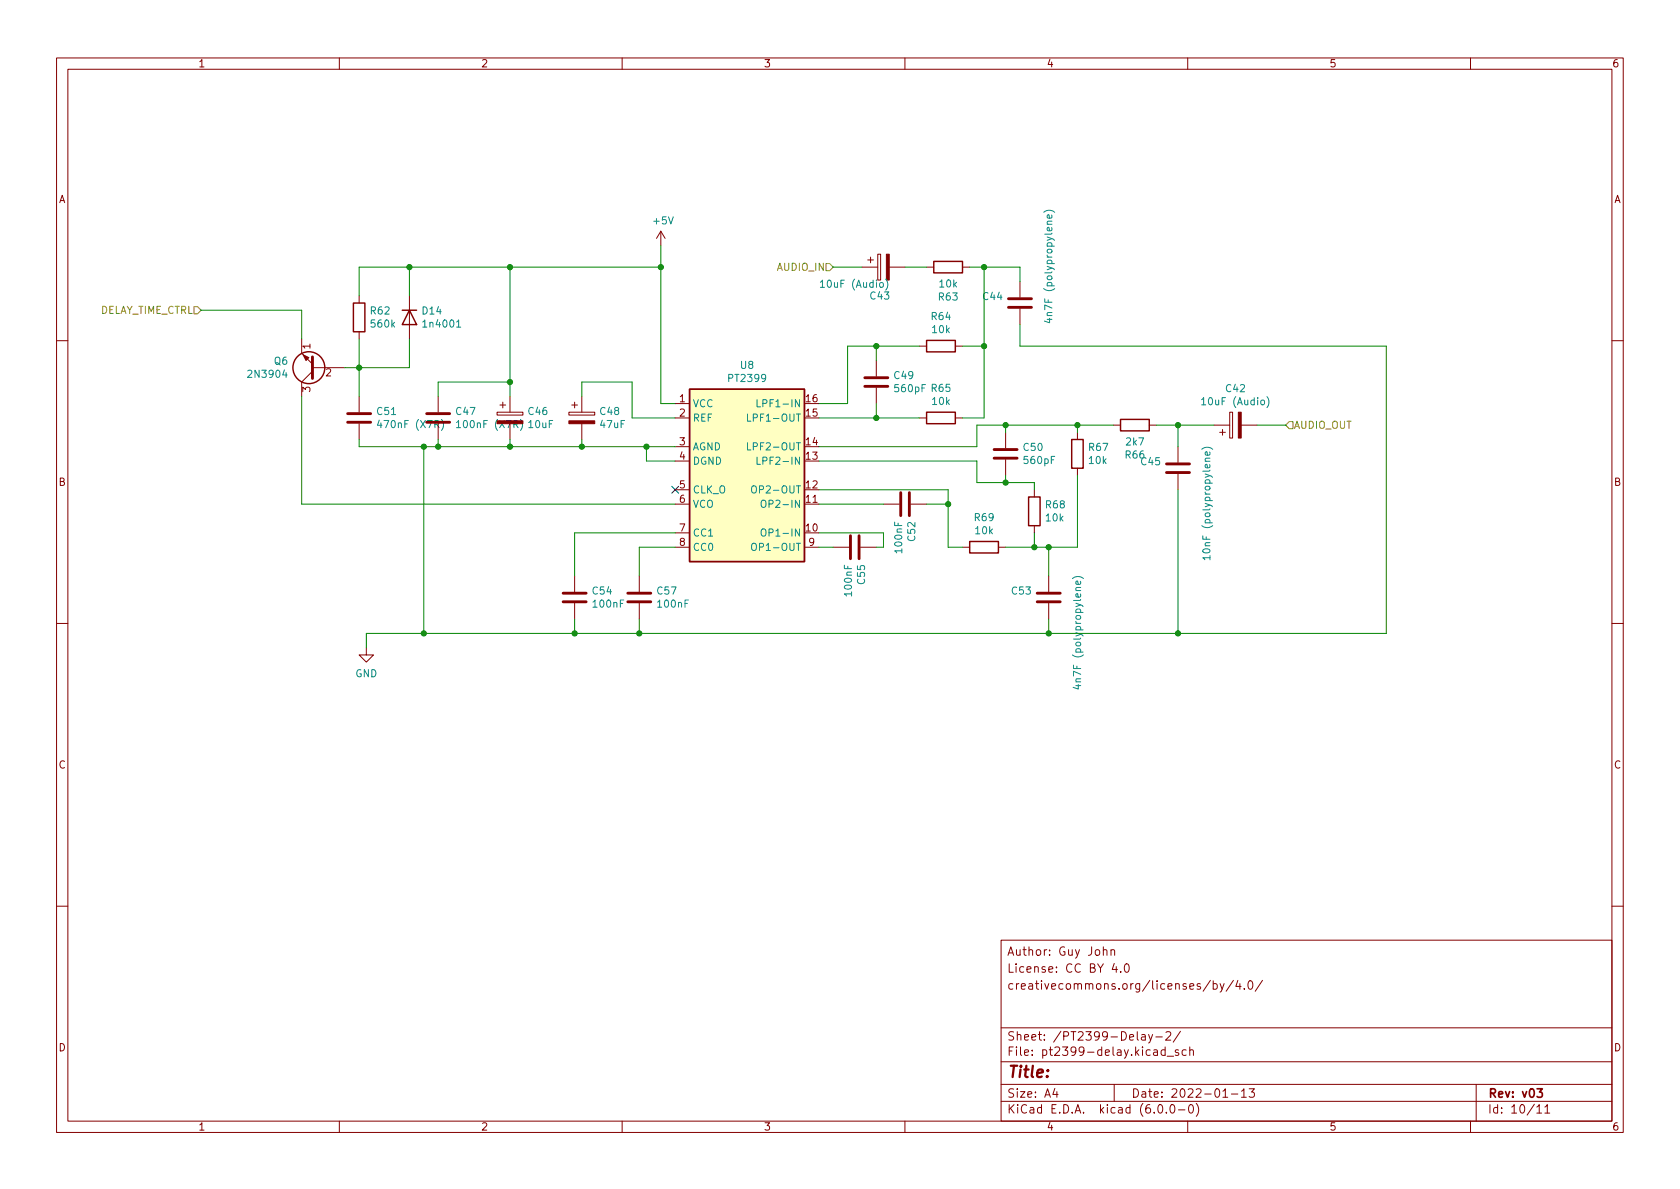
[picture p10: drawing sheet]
<svg xmlns="http://www.w3.org/2000/svg" width="297mm" height="210mm" viewBox="0 0 297 210" stroke-linecap="round" stroke-linejoin="round" font-family="sans-serif">
<g fill="none" stroke="#840000" stroke-width=".18">
<path d="M10 10.2h277v190.1h-277zM12 12.2h273v186.1h-273zM60 10.2v2M110 10.2v2M160 10.2v2M210 10.2v2M260 10.2v2M53.3 59.9v2.6l1.9 1.9M63.5 52.3v1.3M63.5 58.7v1.2M72.4 52.3v7.6M116.8 40.9l-.7 1.3"/>
<path d="M116.8 40.9v2.5M116.8 40.9l.8 1.3M152.4 47.2h2.8M153.4 46h1M153.9 45.5v1M155.2 45h.5v4.5h-.5zM157.2 47.2h2.8M163.8 47.2h1.3M170.2 47.2h1.2M180.3 49.8v2.8M180.3 54.6v2.8M10 60.2h2"/>
<path d="M55.2 65.7l-1.9 1.9v2.5M55.2 65h5.8M63.5 70.1v2.8M63.5 74.9v2.8M77.5 70.1v2.8M77.5 74.9v2.8M87.9 72.9h4.6v.5h-4.6zM88.4 71.6h1M88.9 71.1v1M90.2 70.1v2.8M90.2 74.9v2.8M100.6 72.9h4.6v.5h-4.6z"/>
<path d="M101.1 71.6h1M101.6 71.1v1M102.9 70.1v2.8M102.9 74.9v2.8M119.4 73.9h2.5M119.4 71.4h2.5M119.4 79h2.5M154.9 63.7v2.8M154.9 68.6v2.8M162.6 73.9h1.2M162.6 61.2h1.2M168.9 73.9h1.3"/>
<path d="M168.9 61.2h1.3M177.8 76.4v2.8M190.5 76.4v1.3M196.8 75.2h1.3M203.2 75.2h1.3M208.3 79v2.8M214.6 75.2h2.8M215.6 76.4h1.1M216.2 75.9v1.1M217.4 72.9h.5v4.6h-.5zM219.5 75.2h2.7M285 60.2h2"/>
<path d="M119.4 96.8h2.5M119.4 89.1h2.5M119.4 81.5h2.5M119.4 86.6h2.5M119.4 94.2h2.5M142.2 96.8h2.6M142.2 89.1h2.6M147.3 96.8h2.8M152.1 96.8h2.8M156.2 89.1h2.8M161 89.1h2.8M170.2 96.8h1.2"/>
<path d="M176.5 96.8h1.3M177.8 81.3v2.8M182.9 86.6v1.3M182.9 93v1.2M190.5 82.8v1.3M208.3 83.8v2.8M10 110.2h2M64.8 114.5v1.3h1.2l-1.2 1.3-1.3-1.3h1.3M101.6 101.8v2.8M101.6 106.7v2.8M113 101.8v2.8M113 106.7v2.8"/>
<path d="M185.4 101.8v2.8M185.4 106.7v2.8M285 110.2h2M10 160.2h2M177 166.3h108v32h-108zM195.1 168.1l.2-.2 .3 .1 .1 .9M195.1 167.4v1.5M196.4 168.1l.2-.2 .4 .1 .1 .9M196.4 167.9v1M197 170.4l-.4 1h1M197.4 170.9v1M198.1 171.8v.1"/>
<path d="M198.9 170.6l.2-.2a.81 .81 0 0 1 .6 .7 .81 .81 0 0 1-.3 .8h-.1a.81 .81 0 0 1-.4-1.3zM214 173.4l-1.3 1.9M214.5 174l.4-.1 .3 .3v.4l-.1 .3h-.6M214.5 173.4v1.5M215.7 173.9l.4 1M216.4 173.9l-.5 1.4-.2 .1M218.1 173.4l-1.3 1.9M218.9 173.4l-.4 1h.9M219.2 173.9v1M220 174.8v.1M220.8 173.6l.2-.2a.81 .81 0 0 1 .6 .7 .81 .81 0 0 1-.3 .8h-.2a.81 .81 0 0 1-.3-1.3zM223.2 173.4l-1.3 1.9"/>
<path d="M285 160.2h2M60 198.3v2M110 198.3v2M160 198.3v2M177 194.8h108M177 191.8h108M177 187.8h108M177 181.8h108M186.5 192.5l-.4 1h1M186.9 193v1M197 191.8v3M201.9 183h.5l.1 .9"/>
<path d="M202.5 183.3l-.5 .1a.29 .29 0 0 0-.2 .2 .29 .29 0 0 0 .2 .3h.5M203.1 182.9l.3 1M203.8 182.9l-.5 1.4-.2 .1M204.4 183.4h1.1M204.9 195.4l.2-.1a.81 .81 0 0 1 .6 .7 .81 .81 0 0 1-.3 .8h-.2a.81 .81 0 0 1-.6-.6 .81 .81 0 0 1 .3-.8zM206 185.7l-.4-.1-.3 .3v.4l.1 .3h.6M206 185.1v1.5M206.1 182.6l.6-.2 .2 .2 .1 .3-.9 1h.9M206.2 196.7v.1M206.4 186.8h1.1M207.1 195.4l.1-.1a.81 .81 0 0 1 .6 .7 .81 .81 0 0 1-.3 .8h-.1a.81 .81 0 0 1-.6-.6 .81 .81 0 0 1 .3-.8zM208.4 185.7l-.4-.1-.2 .2 .1 .3 .5 .1v.4h-.6"/>
<path d="M208.4 196.3h1.1M208.7 182.4l-1.3 1.9M209.7 185.7l-.4-.1-.3 .3v.4l.1 .3h.6M210 198.3v2M210.4 195.4l.1-.1a.81 .81 0 0 1 .6 .7 .81 .81 0 0 1-.3 .8h-.2a.81 .81 0 0 1-.5-.6 .81 .81 0 0 1 .3-.8zM210.4 185.8l.2-.2 .3 .1 .1 .9M210.4 185.1v1.5M211.5 195.1a1.72 1.72 0 0 1 0 2.3M216.2 194h.9M217.7 193.5h1.2M219.5 193l.4-.5v1.5M219.5 194h.9"/>
<path d="M220.9 192.5h.9l-.5 .6 .4 .1v.7l-.2 .1h-.4l-.2-.1M260 198.3v2M261 191.8v6.5M271.7 195.8l.5-.5v1.5M271.7 196.8h.9M273.1 195.8l.5-.5v1.5M273.1 196.8h.9"/>
</g>
<path d="M271.8 192.5h.9l-.5 .6 .4 .1v.7l-.2 .1h-.4l-.2-.1" fill="none" stroke="#840000" stroke-width=".3"/>
<g fill="none" stroke="#840000" stroke-width=".51">
<path d="M178.3 52.8h4.1M178.3 54.4h4.1M55.2 63.1v3.8M61.5 74.7h4M61.5 73.1h4M75.4 74.7h4.1M75.4 73.1h4.1M152.9 66.8h4.1M152.9 68.3h4.1M175.8 79.5h4M150.4 94.7v4.1M151.9 94.7v4.1"/>
<path d="M159.3 87.1v4.1M160.8 87.1v4.1M175.8 81h4M206.2 82h4.1M206.2 83.6h4.1M99.6 104.9h4M99.6 106.4h4M111 104.9h4.1M111 106.4h4.1M183.4 104.9h4.1M183.4 106.4h4.1"/>
</g>
<g fill="none" stroke="#840000" stroke-width=".25">
<path d="M62.5 53.6h2v5.1h-2zM71.1 54.9h2.6M72.4 54.9l1.3 2.5h-2.6zM165.1 46.2h5.1v2.1h-5.1zM121.9 68.8h20.3v30.5h-20.3zM163.8 72.9h5.1v2h-5.1zM163.8 60.2h5.1v2h-5.1zM189.5 77.7h2v5.1h-2zM198.1 74.2h5.1v2h-5.1zM171.4 95.8h5.1v2h-5.1zM181.9 87.9h2v5.1h-2z"/>
<circle cx="54.6" cy="65" r="2.82"/>
</g>
<g fill="none" stroke="#008484" stroke-width=".18">
<path d="M184.5 37.5a1.46 1.46 0 0 1 2 0M185.9 38l.1 .4-.2 .2-.6-.1v-.5h.3l.1 .6M80.7 57.8h.8M145.1 49.9l.3-.4v1.3M145.1 50.8h.7M156.6 49.4a1.46 1.46 0 0 1 0 1.9M185.6 56.3v.8l-.9-.3M67 74.3l-.3 .9h.8M78.1 74.2a1.46 1.46 0 0 1 0 1.9M80.7 74.7l.4-.3v1.2M80.7 75.6h.7M92 74.2a1.46 1.46 0 0 1 0 1.9"/>
<path d="M132.2 78.3v1.3h.6M132.2 73.2v1.3h.6M133.9 70.7v1.2h.6M212.5 70.7l.3-.4v1.3M212.5 71.6h.7M212.5 79.5a1.46 1.46 0 0 1 1.9 0M213.9 79.9v.4l-.1 .2-.7-.1v-.5h.3l.1 .6M224 70.1a1.46 1.46 0 0 1 0 2M132.9 86.1l.3-.2a.43 .43 0 0 1 .5 .4v.5a.42 .42 0 0 1-.4 .4 .42 .42 0 0 1-.4-.4zM132.9 96.3l.3-.2a.43 .43 0 0 1 .5 .4v.4a.42 .42 0 0 1-.4 .5 .42 .42 0 0 1-.4-.5zM133.9 80.8v1.3h.6M134.8 93.6l.1-.1a.43 .43 0 0 1 .5 .5v.4a.42 .42 0 0 1-.4 .4 .42 .42 0 0 1-.4-.4v-.4z"/>
<path d="M134.8 88.5h.1a.43 .43 0 0 1 .5 .4v.4a.42 .42 0 0 1-.4 .4 .42 .42 0 0 1-.4-.4v-.4zM213.9 98.6h-1.2l.3 .4M213.9 98.3v.7M189.6 102.3a1.46 1.46 0 0 1 2 0M191 102.8l.1 .4-.2 .1h-.6v-.5l.2-.1 .2 .6M190.7 121.1v.7l-1-.3"/>
</g>
<g fill="#840000" stroke="#840000" stroke-width=".18">
<path d="M53.6 62.7l1 .5-.5 .5z"/>
<path d="M100.6 74.4h4.6v.5h-4.6z"/>
<path d="M87.9 74.4h4.6v.5h-4.6z"/>
<path d="M218.9 72.9h.6v4.6h-.6z"/>
<path d="M156.7 45h.5v4.5h-.5z"/>
</g>
<path d="M121.9 68.8h20.3v30.5h-20.3z" fill="#ffffc2" stroke="#ffffc2" stroke-width=".18"/>
<path d="M34.3 54.2h.6l.7 .7-.7 .6h-.6zM146 46.6h.7l.6 .6-.6 .7h-.7zM228 74.5h.6v1.3h-.6l-.7-.6z" fill="none" stroke="#848400" stroke-width=".18"/>
<g fill="none" stroke="#008400" stroke-width=".18">
<path d="M35.6 54.9h17.7v5M63.5 59.9v10.2M72.4 59.9v5.1h-11.4M72.4 47.2v5.1M90.2 47.2v22.9M116.8 47.2h-53.3v5.1M116.8 43.4v28h2.6M147.3 47.2h5.1M160 47.2h3.8M171.4 47.2h8.9v2.6M174 47.2v26.7h-3.8M180.3 57.4v3.8h64.8v50.8h-180.3v2.5"/>
<path d="M53.3 70.1v19h66.1M63.5 77.7v1.3h55.9M74.9 79v33M77.5 77.7v1.3M90.2 77.7v1.3M90.2 67.6h-12.7v2.5M102.9 70.1v-2.5h8.9v6.3h7.6M102.9 77.7v1.3M114.3 79v2.5h5.1M144.8 73.9h17.8M154.9 61.2v2.5M154.9 71.4v2.5"/>
<path d="M162.6 61.2h-12.7v10.2h-5.1M170.2 61.2h3.8M177.8 75.2v1.2M190.5 75.2v1.2M196.8 75.2h-24.1v3.8h-27.9M204.5 75.2h10.1M208.3 75.2v3.8M222.2 75.2h5.1M119.4 94.2h-17.8v7.6M119.4 96.8h-6.4v5M144.8 81.5h27.9v3.8h10.2v1.3M144.8 96.8h2.5"/>
<path d="M144.8 94.2h11.4v2.6h-1.3M144.8 86.6h22.8v10.2h2.6M144.8 89.1h11.4M163.8 89.1h3.8M177.8 84.1v1.2M182.9 94.2v2.6M185.4 96.8v5M190.5 84.1v12.7h-12.7M208.3 86.6v25.4M101.6 109.5v2.5M113 109.5v2.5M185.4 109.5v2.5"/>
</g>
<path d="M118.8 86l1.2 1.2M120 86l-1.2 1.2" fill="none" stroke="#000084" stroke-width=".18"/>
<g fill="#008400" stroke="#008400" stroke-width=".18">
<circle cx="101.6" cy="112" r=".46"/>
<circle cx="113" cy="112" r=".46"/>
<circle cx="154.9" cy="61.2" r=".46"/>
<circle cx="90.2" cy="67.6" r=".46"/>
<circle cx="114.3" cy="79" r=".46"/>
<circle cx="116.8" cy="47.2" r=".46"/>
<circle cx="154.9" cy="73.9" r=".46"/>
<circle cx="174" cy="61.2" r=".46"/>
<circle cx="174" cy="47.2" r=".46"/>
<circle cx="185.4" cy="96.8" r=".46"/>
<circle cx="185.4" cy="112" r=".46"/>
<circle cx="177.8" cy="75.2" r=".46"/>
<circle cx="190.5" cy="75.2" r=".46"/>
<circle cx="182.9" cy="96.8" r=".46"/>
<circle cx="208.3" cy="75.2" r=".46"/>
<circle cx="208.3" cy="112" r=".46"/>
<circle cx="63.5" cy="65" r=".46"/>
<circle cx="102.9" cy="79" r=".46"/>
<circle cx="90.2" cy="79" r=".46"/>
<circle cx="74.9" cy="112" r=".46"/>
<circle cx="90.2" cy="47.2" r=".46"/>
<circle cx="72.4" cy="47.2" r=".46"/>
<circle cx="77.5" cy="79" r=".46"/>
<circle cx="74.9" cy="79" r=".46"/>
<circle cx="177.8" cy="85.3" r=".46"/>
<circle cx="167.6" cy="89.1" r=".46"/>
</g>
<text font-size="2.8" fill="#840000" x="178" y="190.6">Title:</text>
<g font-size="2.1" fill="#840000">
<text x="178" y="172">License: CC BY 4.0</text>
<text x="178" y="169">Author: Guy John</text>
<text x="178" y="175">creativecommons.org/licenses/by/4.0/</text>
<text x="178" y="184">Sheet: /PT2399-Delay-2/</text>
<text x="178" y="186.7">File: pt2399-delay.kicad_sch</text>
<text x="178" y="196.9">KiCad E.D.A. kicad (6.0.0-0)</text>
<text x="178" y="194.1">Size: A4</text>
<text x="200" y="194.1">Date: 2022-01-13</text>
<text x="263" y="194.1">Rev: v03</text>
<text x="263" y="196.9">Id: 10/11</text>
</g>
<g font-size="1.8" fill="#840000">
<text x="35" y="11.9">1</text>
<text x="85" y="11.9">2</text>
<text x="135" y="11.9">3</text>
<text x="185" y="11.9">4</text>
<text x="235" y="11.9">5</text>
<text x="285" y="11.9">6</text>
<text x="10.3" y="35.9">A</text>
<text x="285.3" y="35.9">A</text>
<text x="54.9" y="61.7" transform="rotate(-90 54.9 61.7)">1</text>
<text x="54.9" y="69.3" transform="rotate(-90 54.9 69.3)">3</text>
<text x="57.6" y="66.5">2</text>
<text x="120.2" y="71.1">1</text>
<text x="142.5" y="71.1">16</text>
<text x="120.2" y="73.7">2</text>
<text x="142.5" y="73.7">15</text>
<text x="120.2" y="78.7">3</text>
<text x="120.2" y="81.3">4</text>
<text x="142.5" y="81.3">13</text>
<text x="142.5" y="78.7">14</text>
<text x="10.3" y="85.9">B</text>
<text x="120.2" y="86.4">5</text>
<text x="120.2" y="88.9">6</text>
<text x="142.5" y="88.9">11</text>
<text x="142.5" y="86.4">12</text>
<text x="285.3" y="85.9">B</text>
<text x="120.2" y="94">7</text>
<text x="142.5" y="94">10</text>
<text x="120.2" y="96.5">8</text>
<text x="143" y="96.5">9</text>
<text x="10.3" y="135.9">C</text>
<text x="285.3" y="135.9">C</text>
<text x="10.3" y="185.9">D</text>
<text x="285.3" y="185.9">D</text>
<text x="35" y="199.9">1</text>
<text x="85" y="199.9">2</text>
<text x="135" y="199.9">3</text>
<text x="185" y="199.9">4</text>
<text x="235" y="199.9">5</text>
<text x="285" y="199.9">6</text>
</g>
<g font-size="1.8" fill="#008484">
<text x="115.6" y="39.7">+5V</text>
<text x="145.6" y="50.9">10uF (Audio)</text>
<text x="153.9" y="53">C43</text>
<text x="166" y="53.1">R63</text>
<text x="166.2" y="50.8">10k</text>
<text x="173.9" y="53.1">C44</text>
<text x="65.6" y="55.6">R62</text>
<text x="65.7" y="57.9">560k</text>
<text x="74.7" y="55.6">D14</text>
<text x="75.1" y="57.9">1n4001</text>
<text x="164.7" y="56.6">R64</text>
<text x="164.9" y="58.9">10k</text>
<text x="186.1" y="56" transform="rotate(-90 186.1 56)">4n7F (polypropylene)</text>
<text x="48.5" y="64.5">Q6</text>
<text x="130.9" y="65.2">U8</text>
<text x="44.2" y="66.8">2N3904</text>
<text x="129" y="67.5">PT2399</text>
<text x="158.2" y="67">C49</text>
<text x="158.3" y="69.3">560pF</text>
<text x="164.7" y="69.3">R65</text>
<text x="164.9" y="71.6">10k</text>
<text x="213" y="71.6">10uF (Audio)</text>
<text x="216.8" y="69.3">C42</text>
<text x="66.7" y="73.4">C51</text>
<text x="67.5" y="75.7">470nF (X7R)</text>
<text x="80.7" y="73.4">C47</text>
<text x="81.5" y="75.7">100nF (X7R)</text>
<text x="93.5" y="73.4">C46</text>
<text x="93.5" y="75.7">10uF</text>
<text x="106.2" y="73.4">C48</text>
<text x="106.2" y="75.7">47uF</text>
<text x="122.4" y="72">VCC</text>
<text x="122.4" y="74.5">REF</text>
<text x="133.1" y="74.5">LPF1-OUT</text>
<text x="135" y="72">LPF1-IN</text>
<text x="122.4" y="79.6">AGND</text>
<text x="122.4" y="82.2">DGND</text>
<text x="133.1" y="79.6">LPF2-OUT</text>
<text x="135" y="82.2">LPF2-IN</text>
<text x="181" y="79.7">C50</text>
<text x="181.2" y="82">560pF</text>
<text x="192.6" y="79.7">R67</text>
<text x="192.6" y="82">10k</text>
<text x="199" y="81.1">R66</text>
<text x="199.2" y="78.8">2k7</text>
<text x="201.8" y="82.3">C45</text>
<text x="122.4" y="87.2">CLK_O</text>
<text x="122.4" y="89.8">VCO</text>
<text x="133.9" y="87.2">OP2-OUT</text>
<text x="135.8" y="89.8">OP2-IN</text>
<text x="185" y="89.9">R68</text>
<text x="122.4" y="94.9">CC1</text>
<text x="135.8" y="94.9">OP1-IN</text>
<text x="161.8" y="95.6" transform="rotate(-90 161.8 95.6)">C52</text>
<text x="172.4" y="92.1">R69</text>
<text x="172.5" y="94.5">10k</text>
<text x="185" y="92.2">10k</text>
<text x="122.4" y="97.4">CC0</text>
<text x="133.9" y="97.4">OP1-OUT</text>
<text x="159.5" y="97.6" transform="rotate(-90 159.5 97.6)">100nF</text>
<text x="214" y="98" transform="rotate(-90 214 98)">10nF (polypropylene)</text>
<text x="104.8" y="105.1">C54</text>
<text x="105" y="107.4">100nF</text>
<text x="116.3" y="105.1">C57</text>
<text x="116.4" y="107.4">100nF</text>
<text x="150.6" y="105.3" transform="rotate(-90 150.6 105.3)">100nF</text>
<text x="152.9" y="103.2" transform="rotate(-90 152.9 103.2)">C55</text>
<text x="179" y="105.1">C53</text>
<text x="62.8" y="119.7">GND</text>
<text x="191.1" y="120.8" transform="rotate(-90 191.1 120.8)">4n7F (polypropylene)</text>
</g>
<g font-size="1.8" fill="#848400">
<text x="137.5" y="47.9">AUDIO_IN</text>
<text x="17.3" y="55.5">DELAY_TIME_CTRL</text>
<text x="228.7" y="75.8">AUDIO_OUT</text>
</g>
</svg>
